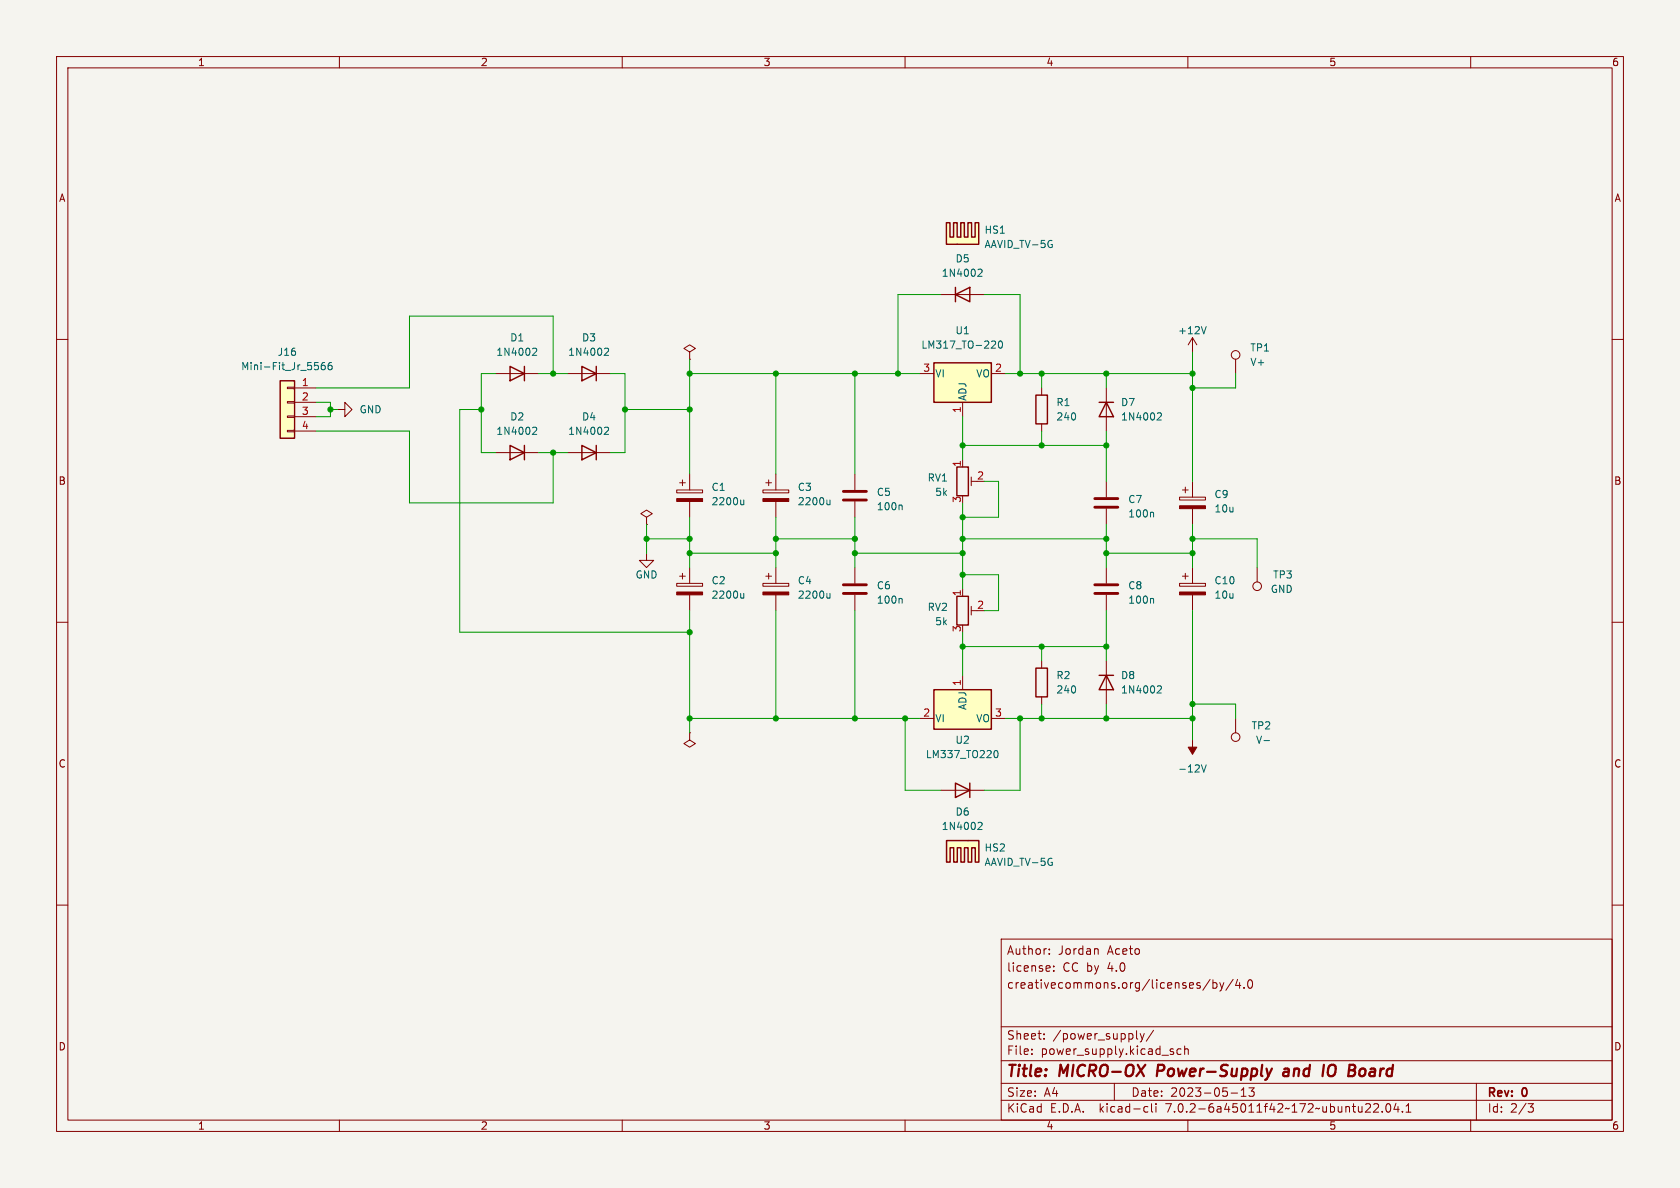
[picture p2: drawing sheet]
<svg xmlns="http://www.w3.org/2000/svg" width="297mm" height="210mm" viewBox="0 0 297 210" stroke-linecap="round" stroke-linejoin="round" font-family="sans-serif">
<path d="M0 0h297v210h-297z" fill="#f5f4ef" stroke="#f5f4ef" stroke-width=".18"/>
<g fill="none" stroke="#840000" stroke-width=".18">
<path d="M10 10h277v190h-277zM12 12h273v186h-273zM60 10v2M110 10v2M160 10v2M210 10v2M260 10v2M10 60h2M166.4 52.1h7.6M285 60h2M121.9 62.2l1-.6-1-.6-1 .6 1 .6v1.3M121.9 63.5h.1"/>
<path d="M162.6 66h2.5M170.2 71.1v2.6M175.3 66h2.5M184.1 68.6v1.3M184.1 74.9v1.3M119.6 86.6h4.6v.5h-4.6zM120.1 85.3h1.1M120.6 84.8v1.1M121.9 83.8v2.8M121.9 88.6v2.8M134.9 86.6h4.5v.5h-4.5zM135.4 85.3h1"/>
<path d="M135.9 84.8v1.1M137.2 83.8v2.8M137.2 88.6v2.8M170.2 81.3v1.3M171.7 84.3v1.6M171.7 85.1h1M10 110h2M134.9 103.1h4.5v.5h-4.5zM135.4 101.9h1M135.9 101.3v1.1M137.2 100.3v2.8M137.2 105.2v2.8"/>
<path d="M151.1 100.3v2.8M151.1 105.2v2.8M285 110h2M10 160h2M285 160h2M177 166h108v32h-108zM185.5 168.6v.1M185.5 167.8v.1M185.6 170.8v.3l-.7 .1M186.3 171.6v.1M186.3 170.8v.1M193.9 167.7l.2 .2v.8"/>
<path d="M213.9 173.1l-1.3 2M214.4 173.2v1.5M214.4 173.8l.5-.1 .2 .3v.4l-.1 .2h-.6M215.6 173.7l.4 1M216 174.7l-.1 .4-.3 .1M216.4 173.7l-.4 1M218 173.1l-1.3 2M218.8 173.1l-.4 1.1h1M219.1 173.7v1M219.9 174.6v.1M220.7 173.3l.2-.1a.81 .81 0 0 1 .6 .6 .81 .81 0 0 1-.3 .8l-.1 .1a.81 .81 0 0 1-.4-1.4zM60 198v2"/>
<path d="M110 198v2M160 198v2M177 194.5h108M177 191.5h108M177 187.5h108M177 181.5h108M182.4 186.3v.1M182.4 185.5v.1M184.6 183.6v.1M184.6 182.8v.1M197 191.5v3M200.9 183.5l.2 .2"/>
<path d="M201.6 182.7l.3 1M201.9 183.7l-.1 .4-.2 .1M202.3 182.7l-.4 1M202.5 195.6l.4 .1M202.9 196.5l-.4 .1M203.6 195.1v1.3l.2 .2M203.9 182.1l-1.3 2M204.4 195.1v.1M204.4 195.6v1M207.3 185.9l.2 .2-.2 .3M207.3 185.4l.1 .1M208.8 185.5l-.4-.1-.3 .3v.4l.1 .2h.6"/>
<path d="M209.4 185.5l.2-.1 .4 .1 .1 .9M209.4 184.9v1.5M210 198v2M217.6 193.2h1.2M219.4 193.8h.9M219.4 192.7l.5-.4v1.5M221.7 192.3l-.5 .6 .4 .1v.7l-.2 .1h-.4l-.2-.1M242.1 195.2l.2 .2-.1 .3-.8 .9h.9M242.9 195.2l.5-.1 .2 .1 .1 .3-.9 1.1h.9M244.4 196.5v.1M245.2 195.2l.2-.1a.81 .81 0 0 1 .5 .6 .81 .81 0 0 1-.3 .8l-.1 .1a.81 .81 0 0 1-.6-.6 .81 .81 0 0 1 .3-.8zM246.8 195l-.4 1.1h1"/>
<path d="M247.1 195.6v1M247.9 196.5v.1M248.6 196.6h.8M248.6 195.5l.4-.4v1.5M260 198v2M261 191.5v6.5M270.1 195.1h1l-.5 .6 .4 .1 .1 .5-.3 .3h-.4"/>
</g>
<path d="M227.6 188.9l-.6 .1M227.6 189.5h-.4a.4 .4 0 0 0-.4 .3 .4 .4 0 0 0 .3 .4h.4M235 188.5a1.5 1.5 0 0 0-.1 1.6" fill="none" stroke="#840000" stroke-width=".4"/>
<g fill="#840000" stroke="#840000" stroke-width=".18">
<path d="M119.6 88.1h4.6v.5h-4.6z"/>
<path d="M134.9 104.6h4.5v.6h-4.5z"/>
<path d="M134.9 88.1h4.5v.5h-4.5z"/>
</g>
<path d="M173.1 47.6h.4l.1 .3-.8 .9h.8M175.5 60.3h.4l.1 .3-.8 .9h.8M176.6 60.4l.2-.1a.68 .68 0 0 1 .4 .6 .68 .68 0 0 1-.4 .6l-.2-.1-.1-.3zM131.5 88.4v.8M131.5 89.1l-.4 .1M146.7 89.1l-.3 .1M146.7 88.4v.8M146.7 104.9v.8M146.7 105.6l-.3 .1M159.3 105.8l.2 .2v.6" fill="none" stroke="#006464" stroke-width=".18"/>
<path d="M149.1 104.9h4.1M149.1 103.4h4.1" fill="none" stroke="#840000" stroke-width=".51"/>
<path d="M168.9 52.1l2.5-1.3v2.5zM168.9 50.8v2.5M165.1 64.1h10.2v7h-10.2zM183.1 69.9h2.1v5h-2.1zM169.2 82.6h2v5h-2z" fill="none" stroke="#840000" stroke-width=".25"/>
<path d="M165.1 64.1h10.2v7h-10.2z" fill="#ffffc2" stroke="#ffffc2" stroke-width=".18"/>
<g fill="#ffffc2">
<path d="M167.3 39.4h.6v2.5h.7v-2.5h.6v2.5h.6l-.6 1.3h-1.9z"/>
<path d="M169.8 39.4h.7v2.5h.6v-2.5h.7v2.5h.6v-2.5h.6v3.8h-3.8l.6-1.3z"/>
</g>
<path d="M167.3 39.4h.6v2.5h.7v-2.5h.6v2.5h.6v-2.5h.7v2.5h.6v-2.5h.7v2.5h.6v-2.5h.6v3.8h-5.7zM168.9 138.4l2.5 1.3-2.5 1.3zM171.4 138.4v2.6" fill="none" stroke="#840000" stroke-width=".25"/>
<path d="M185.8 43.2h.2v.5M159.3 89.3l.2 .2v.6M131.5 104.9v.8M131.5 105.6l-.4 .1M173.1 145.4h.4l.1 .3-.8 .9h.8" fill="none" stroke="#006464" stroke-width=".18"/>
<path d="M59.7 72.4h1.3v-1.3l1.2 1.3-1.2 1.3v-1.3M151.1 83.8v2.8M151.1 88.6v2.8M119.6 103.1h4.6v.5h-4.6zM120.1 101.9h1.1M120.6 101.3v1.1M121.9 100.3v2.8M121.9 105.2v2.8M121.9 129.5v1.3l1 .6-1 .7-1-.7 1-.6M121.9 129.5h.1M166.4 139.7h7.6" fill="none" stroke="#840000" stroke-width=".18"/>
<path d="M149.1 88.4h4.1M149.1 86.9h4.1" fill="none" stroke="#840000" stroke-width=".51"/>
<path d="M119.6 104.6h4.6v.6h-4.6z" fill="#840000" stroke="#840000" stroke-width=".18"/>
<g fill="#ffffc2">
<path d="M171.1 148.6h2v3.8h-.7v-2.5h-.6v2.5h-.7v-2.5h-.6z"/>
<path d="M167.3 148.6h3.8l-.6 1.3v2.5h-.6v-2.5h-.7v2.5h-.6v-2.5h-.6v2.5h-.7z"/>
</g>
<g fill="none" stroke="#840000" stroke-width=".25">
<path d="M49.5 67.3h2.6v10.2h-2.6zM90.2 78.7l2.5 1.3-2.5 1.3zM90.2 64.8l2.5 1.2-2.5 1.3zM92.7 64.8v2.5M92.7 78.7v2.6M102.9 78.7l2.5 1.3-2.5 1.3zM102.9 64.8l2.5 1.2-2.5 1.3zM105.4 64.8v2.5M105.4 78.7v2.6M194.3 71.1h2.5M195.6 71.1l1.2 2.6h-2.5zM169.2 105.4h2v5.1h-2z"/>
<path d="M183.1 118.1h2.1v5.1h-2.1zM194.3 119.4h2.5M195.6 119.4l1.2 2.5h-2.5zM165.1 121.9h10.2v7h-10.2zM167.3 148.6h5.8v3.8h-.7v-2.5h-.6v2.5h-.7v-2.5h-.6v2.5h-.6v-2.5h-.7v2.5h-.6v-2.5h-.6v2.5h-.7z"/>
</g>
<g fill="none" stroke="#006464" stroke-width=".18">
<path d="M213.2 57.7l-.4 1.3M56.2 64.7v.5M57.4 64.1h-.4a.85 .85 0 0 0 0 1.3l.5-.2v-.4l-.2-.2h-.4l-.1 .2M58.6 64.1h-.4a.86 .86 0 0 0 0 1.3l.5-.2v-.4l-.2-.2h-.3l-.2 .2M94.3 75.5l.5 .1 .1 .3-.8 .9h.8M94.3 61.5l.5 .1 .1 .3-.8 .9h.8M107 75.5l.5 .1 .1 .3-.8 .9h.8M107 61.5l.5 .1 .1 .3-.8 .9h.8M204.8 73h.4l.1 .3-.8 .9h.8M203.8 90.5l.1 .2v.7M203.8 105.8l.1 .2v.6M175.9 132.7h.1a.68 .68 0 0 1 .5 .6 .68 .68 0 0 1-.5 .6h-.1"/>
<path d="M204.8 121.2l.4 .1 .1 .3-.8 .9h.8M212.4 135.2l.4 1.3 .4-1.3M223.4 130.9h1M185.8 152.4h.2v.5"/>
</g>
<g fill="none" stroke="#840000" stroke-width=".18">
<path d="M210.8 59.7l-.7 1.3M210.8 59.7v2.5M210.8 59.7l.8 1.3M50.8 76.1h1.3v.2h-1.3zM50.8 73.5h1.3v.3h-1.3zM50.8 71h1.3v.2h-1.3zM50.8 68.5h1.3v.2h-1.3zM52.1 68.6h3.8M52.1 71.1h3.8M52.1 73.7h3.8M52.1 76.2h3.8M87.6 66h7.6"/>
<path d="M100.3 66h7.6M195.6 68.6v7.6M218.4 63.5v2.5M87.6 80h7.6M100.3 80h7.6M114.3 97.8v1.3h1.3l-1.3 1.2-1.3-1.2h1.3M114.3 91.4l1-.6-1-.6-1 .6 1 .6v1.3M114.3 92.7h.1M195.6 85.1v2.8M195.6 89.9v2.8M208.5 87.9h4.6v.5h-4.6zM209 86.6h1.1"/>
<path d="M209.5 86.1v1M210.8 85.1v2.8M210.8 89.9v2.8M170.2 104.1v1.3M170.2 119.4v2.5M171.7 107.2v1.5M171.7 108h1M184.1 116.8v1.3M195.6 100.3v2.8M195.6 105.2v2.8M195.6 116.8v7.7M208.5 103.1h4.6v.5h-4.6z"/>
<path d="M209 101.9h1.1M209.5 101.3v1.1M210.8 100.3v2.8M210.8 105.2v2.8M222.2 100.3v2.6M162.6 127h2.5M175.3 127h2.5M184.1 123.2v1.3M218.4 127v2.5"/>
<circle cx="218.4" cy="62.7" r=".76"/>
<circle cx="222.2" cy="103.6" r=".76"/>
<circle cx="218.4" cy="130.3" r=".76"/>
</g>
<g fill="#ffffc2" stroke="#ffffc2" stroke-width=".18">
<path d="M165.1 121.9h10.2v7h-10.2z"/>
<path d="M49.5 67.3h2.6v10.2h-2.6z"/>
</g>
<g fill="#840000" stroke="#840000" stroke-width=".18">
<path d="M210.8 130.8v1.3h.8l-.8 1.3-.7-1.3h.7z"/>
<path d="M208.5 104.6h4.6v.6h-4.6z"/>
<path d="M208.5 89.4h4.6v.5h-4.6z"/>
</g>
<path d="M193.5 89.7h4.1M193.5 88.1h4.1M193.5 104.9h4.1M193.5 103.4h4.1" fill="none" stroke="#840000" stroke-width=".51"/>
<g fill="none" stroke="#009600" stroke-width=".18">
<path d="M166.4 52.1h-7.7v13.9M174 52.1h6.3v13.9M55.9 76.2h16.5v12.7h25.4v-8.9M55.9 71.1h2.5v2.6h-2.5M58.4 72.4h1.3M85.1 72.4h-3.8v39.4h40.6M87.6 66h-2.5v14h2.5M95.2 66h5.1M97.8 66v-10.1h-25.4v12.7h-16.5M107.9 66h2.6v14h-2.6M110.5 72.4h11.4M121.9 66h40.7"/>
<path d="M121.9 63.5v20.3M137.2 66v17.8M151.1 66v17.8M170.2 73.7v7.6M170.2 78.7h25.4M177.8 66h33M184.1 66v2.6M184.1 76.2v2.5M195.6 66v2.6M195.6 76.2v8.9M210.8 62.2v22.9M218.4 66v2.6h-7.6"/>
<path d="M95.2 80h5.1M114.3 95.3h7.6M114.3 92.7v5.1M121.9 91.4v8.9M121.9 97.8h15.3M137.2 95.3h13.9M137.2 91.4v8.9M151.1 91.4v8.9M151.1 97.8h19.1M170.2 88.9v15.2M170.2 95.3h25.4M174 85.1h2.5v6.3h-6.3"/>
<path d="M195.6 92.7v7.6M195.6 97.8h15.2M210.8 92.7v7.6M210.8 95.3h11.4v5M121.9 108v21.5M137.2 108v19M151.1 108v19M170.2 114.3h25.4M170.2 101.6h6.3v6.4h-2.5M170.2 111.8v7.6M184.1 114.3v2.5M195.6 108v8.8"/>
<path d="M210.8 108v22.8M121.9 127h40.7M160 127v12.7h6.4M177.8 127h33M180.3 127v12.7h-6.3M184.1 124.5v2.5M195.6 124.5v2.5M210.8 124.5h7.6v2.5"/>
</g>
<g fill="#009600" stroke="#009600" stroke-width=".18">
<circle cx="195.6" cy="97.8" r=".46"/>
<circle cx="195.6" cy="95.3" r=".46"/>
<circle cx="210.8" cy="97.8" r=".46"/>
<circle cx="210.8" cy="95.3" r=".46"/>
<circle cx="210.8" cy="68.6" r=".46"/>
<circle cx="210.8" cy="66" r=".46"/>
<circle cx="151.1" cy="97.8" r=".46"/>
<circle cx="137.2" cy="97.8" r=".46"/>
<circle cx="137.2" cy="66" r=".46"/>
<circle cx="158.7" cy="66" r=".46"/>
<circle cx="151.1" cy="66" r=".46"/>
<circle cx="151.1" cy="95.3" r=".46"/>
<circle cx="121.9" cy="72.4" r=".46"/>
<circle cx="121.9" cy="66" r=".46"/>
<circle cx="121.9" cy="127" r=".46"/>
<circle cx="137.2" cy="127" r=".46"/>
<circle cx="170.2" cy="78.7" r=".46"/>
<circle cx="170.2" cy="91.4" r=".46"/>
<circle cx="151.1" cy="127" r=".46"/>
<circle cx="160" cy="127" r=".46"/>
<circle cx="137.2" cy="95.3" r=".46"/>
<circle cx="121.9" cy="111.8" r=".46"/>
<circle cx="121.9" cy="97.8" r=".46"/>
<circle cx="121.9" cy="95.3" r=".46"/>
<circle cx="114.3" cy="95.3" r=".46"/>
<circle cx="110.5" cy="72.4" r=".46"/>
<circle cx="85.1" cy="72.4" r=".46"/>
<circle cx="210.8" cy="127" r=".46"/>
<circle cx="170.2" cy="95.3" r=".46"/>
<circle cx="170.2" cy="97.8" r=".46"/>
<circle cx="170.2" cy="101.6" r=".46"/>
<circle cx="180.3" cy="127" r=".46"/>
<circle cx="184.1" cy="127" r=".46"/>
<circle cx="195.6" cy="114.3" r=".46"/>
<circle cx="195.6" cy="127" r=".46"/>
<circle cx="170.2" cy="114.3" r=".46"/>
<circle cx="210.8" cy="124.5" r=".46"/>
<circle cx="184.1" cy="114.3" r=".46"/>
<circle cx="195.6" cy="78.7" r=".46"/>
<circle cx="180.3" cy="66" r=".46"/>
<circle cx="184.1" cy="78.7" r=".46"/>
<circle cx="184.1" cy="66" r=".46"/>
<circle cx="195.6" cy="66" r=".46"/>
<circle cx="97.8" cy="66" r=".46"/>
<circle cx="97.8" cy="80" r=".46"/>
<circle cx="58.4" cy="72.4" r=".46"/>
</g>
<g font-size="2.8" fill="#840000">
<text x="178" y="190.8">Title:</text>
<text x="187.4" y="190.8">MICRO-OX</text>
<text x="205.2" y="190.8">Power-Supply</text>
<text x="228.2" y="190.8">and</text>
<text x="235.7" y="190.8">IO</text>
<text x="240.9" y="190.8">Board</text>
</g>
<g font-size="2.1" fill="#840000">
<text x="178" y="171.9">license:</text>
<text x="178" y="168.9">Author:</text>
<text x="187.1" y="168.9">Jordan</text>
<text x="187.9" y="171.9">CC by</text>
<text x="195.8" y="168.9">Aceto</text>
<text x="195.8" y="171.9">4.0</text>
<text x="178" y="174.9">creativecommons.org/licenses/by/4.0</text>
<text x="178" y="183.9">Sheet:</text>
<text x="186.2" y="183.9">/power_supply/</text>
<text x="178" y="186.6">File:</text>
<text x="184" y="186.6">power_supply.kicad_sch</text>
<text x="178" y="196.8">KiCad</text>
<text x="178" y="194">Size:</text>
<text x="184.6" y="194">A4</text>
<text x="185.7" y="196.8">E.D.A.</text>
<text x="194.4" y="196.8">kicad-cli</text>
<text x="200" y="194">Date:</text>
<text x="206.2" y="196.8">7.0.2-6a45011f42~172~ubuntu22.04.1</text>
<text x="206.9" y="194">2023-05-13</text>
<text x="263" y="194.2">Rev:</text>
<text x="263" y="196.8">Id:</text>
<text x="267" y="196.8">2/3</text>
<text x="269.2" y="194.2">0</text>
</g>
<g font-size="1.8" fill="#840000">
<text x="35" y="11.8">1</text>
<text x="85" y="11.8">2</text>
<text x="135" y="11.8">3</text>
<text x="185" y="11.8">4</text>
<text x="235" y="11.8">5</text>
<text x="285" y="11.8">6</text>
<text x="10.4" y="35.8">A</text>
<text x="285.4" y="35.8">A</text>
<text x="10.3" y="85.8">B</text>
<text x="285.3" y="85.8">B</text>
<text x="10.3" y="135.8">C</text>
<text x="285.3" y="135.8">C</text>
<text x="10.3" y="185.8">D</text>
<text x="285.3" y="185.8">D</text>
<text x="35" y="199.8">1</text>
<text x="85" y="199.8">2</text>
<text x="135" y="199.8">3</text>
<text x="185" y="199.8">4</text>
<text x="235" y="199.8">5</text>
<text x="285" y="199.8">6</text>
</g>
<g font-size="1.8" fill="#006464">
<text x="174" y="41.5">HS1</text>
<text x="168.9" y="46.5">D5</text>
<text x="174" y="44">AAVID_TV-5G</text>
<text x="166.4" y="49.1">1N4002</text>
<text x="168.8" y="59.2">U1</text>
<text x="208.2" y="59.2">+12V</text>
<text x="42.6" y="65.6">Mini-Fit_Jr_5566</text>
<text x="49" y="63.1">J16</text>
<text x="87.7" y="63.1">1N4002</text>
<text x="90.1" y="60.5">D1</text>
<text x="100.4" y="63.1">1N4002</text>
<text x="102.8" y="60.5">D3</text>
<text x="162.8" y="61.8">LM317_TO-220</text>
<text x="221" y="62.3">TP1</text>
<text x="221" y="64.8">V+</text>
<text x="165.4" y="66.9">VI</text>
<text x="171" y="70.9" transform="rotate(-90 171 70.9)">ADJ</text>
<text x="172.5" y="66.9">VO</text>
<text x="186.7" y="71.9">R1</text>
<text x="198.1" y="71.9">D7</text>
<text x="63.5" y="73.2">GND</text>
<text x="87.7" y="77">1N4002</text>
<text x="90.1" y="74.5">D2</text>
<text x="100.4" y="77">1N4002</text>
<text x="102.8" y="74.5">D4</text>
<text x="186.7" y="74.5">240</text>
<text x="198.1" y="74.5">1N4002</text>
<text x="125.7" y="86.9">C1</text>
<text x="125.7" y="89.5">2200u</text>
<text x="141" y="86.9">C3</text>
<text x="141" y="89.5">2200u</text>
<text x="154.9" y="87.8">C5</text>
<text x="163.9" y="85.3">RV1</text>
<text x="165.3" y="87.8">5k</text>
<text x="199.4" y="89.1">C7</text>
<text x="214.6" y="88.2">C9</text>
<text x="154.9" y="90.4">100n</text>
<text x="199.4" y="91.6">100n</text>
<text x="214.6" y="90.7">10u</text>
<text x="112.3" y="102.4">GND</text>
<text x="125.7" y="103.4">C2</text>
<text x="125.7" y="106">2200u</text>
<text x="141" y="103.4">C4</text>
<text x="141" y="106">2200u</text>
<text x="154.9" y="104.3">C6</text>
<text x="154.9" y="106.9">100n</text>
<text x="199.4" y="104.3">C8</text>
<text x="199.4" y="106.9">100n</text>
<text x="214.6" y="103.4">C10</text>
<text x="214.6" y="106">10u</text>
<text x="224.6" y="105">GND</text>
<text x="225" y="102.4">TP3</text>
<text x="163.9" y="108.1">RV2</text>
<text x="165.3" y="110.7">5k</text>
<text x="171" y="125.6" transform="rotate(-90 171 125.6)">ADJ</text>
<text x="186.7" y="120.2">R2</text>
<text x="186.7" y="122.7">240</text>
<text x="198.1" y="120.2">D8</text>
<text x="198.1" y="122.7">1N4002</text>
<text x="165.4" y="127.8">VI</text>
<text x="168.8" y="131.6">U2</text>
<text x="172.5" y="127.8">VO</text>
<text x="221.2" y="129.1">TP2</text>
<text x="222" y="131.6">V-</text>
<text x="163.6" y="134.2">LM337_TO220</text>
<text x="208.2" y="136.7">-12V</text>
<text x="166.4" y="146.9">1N4002</text>
<text x="168.9" y="144.3">D6</text>
<text x="174" y="150.7">HS2</text>
<text x="174" y="153.2">AAVID_TV-5G</text>
</g>
<g font-size="1.8" fill="#a90000">
<text x="163.2" y="65.8">3</text>
<text x="175.9" y="65.8">2</text>
<text x="53.3" y="68.3">1</text>
<text x="53.3" y="70.9">2</text>
<text x="53.3" y="73.4">3</text>
<text x="53.3" y="75.9">4</text>
<text x="169.9" y="73.1" transform="rotate(-90 169.9 73.1)">1</text>
<text x="169.9" y="82.6" transform="rotate(-90 169.9 82.6)">1</text>
<text x="169.9" y="88.9" transform="rotate(-90 169.9 88.9)">3</text>
<text x="172.7" y="84.8">2</text>
<text x="169.9" y="105.4" transform="rotate(-90 169.9 105.4)">1</text>
<text x="172.7" y="107.7">2</text>
<text x="169.9" y="111.8" transform="rotate(-90 169.9 111.8)">3</text>
<text x="169.9" y="121.3" transform="rotate(-90 169.9 121.3)">1</text>
<text x="163.2" y="126.7">2</text>
<text x="175.9" y="126.7">3</text>
</g>
</svg>
